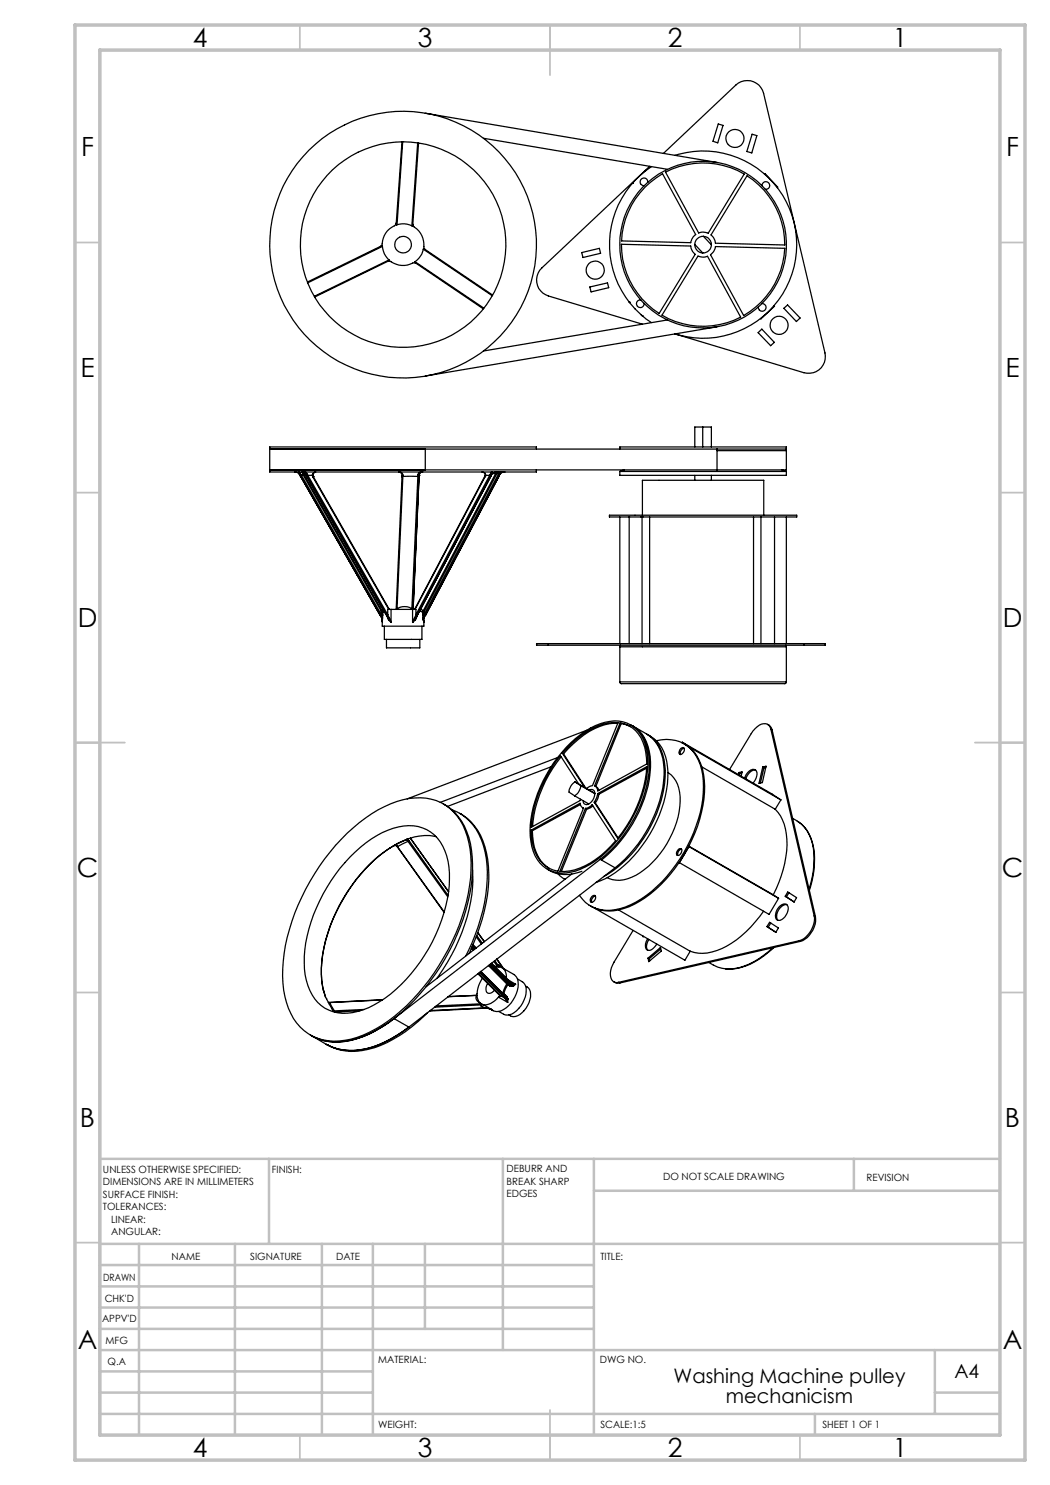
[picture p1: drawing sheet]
<svg xmlns="http://www.w3.org/2000/svg" width="210mm" height="297mm" viewBox="0 0 210 297" stroke-linecap="round" stroke-linejoin="round" font-family="sans-serif">
<g fill="none" stroke="#c0c0c0" stroke-width=".35">
<path d="M60 5v5M110 5v10M160 5v5M15 48.5h5M200 48.5h5M15 98.5h5M200 98.5h5M15 148.5h10M195 148.5h10M15 198.5h5M200 198.5h5M15 248.5h5"/>
<path d="M200 248.5h5M60 287v5M110 282v10M160 287v5"/>
</g>
<g fill="none" stroke="#c0c0c0" stroke-width=".5">
<path d="M53.8 231.8v17M100.6 231.8v38.2M118.8 231.8v55.2M118.8 238.2h81.2M170.8 231.8v6.4M200 231.8h-180v55.2M20 248.8h180M20 257.3h98.8M20 253h98.8M27.8 248.8v38.2M47 248.8v38.2M64.4 248.8v38.2"/>
<path d="M74.6 248.8v38.2M85 248.8v17M20 265.8h98.8M20 261.5h98.8M20 278.5h54.6M20 274.3h54.6M20 270h180M187 278.5h13M187 270v12.8M20 282.8h180M163 282.8v4.2"/>
</g>
<path d="M15 5h190v287h-190zM20 10h180v277h-180z" fill="none" stroke="#c0c0c0" stroke-width=".7"/>
<g fill="none" stroke="#000" stroke-width=".25">
<path d="M80.4 28.4l-1.2 16.4 .1 .2 .1-.1M80.5 28.4l-1.1 16.5M83.5 28.6l-1.1 16.6M83.7 28.6l-1.2 16.6h-.1M85.1 22.6l58.3 9.9M96.7 27.7l36.8 6.2M126.5 36.7h.1M126.6 36.5l-.1 .2M129 37.5l1.1-1 2.4-1.8 6.6 12.2a2.66 2.66 0 0 0-1 1.6l-13.8-.3a16.4 16.4 0 0 1 4.7-10.7zM129.2 34.1h.1M129.2 34.1l-.2 .2M129.5 36.5a.77 .77 0 0 0-.7-.9 .77 .77 0 0 0-.8 .8 .77 .77 0 0 0 .8 .7"/>
<path d="M129.9 33.3l-21.5 20.3a3.3 3.3 0 0 0 1.3 5.6l18.8 5.6M130.3 33.3a18.7 18.7 0 0 0 0 31.2M132.7 30.7l14.5-13.7a3.3 3.3 0 0 1 5.5 1.7l12.3 51.9a3.3 3.3 0 0 1-4.2 3.9l-25.8-7.7a18.7 18.7 0 0 0 24.3-17.9 18.7 18.7 0 0 0-24.3-17.8M133.1 34.4a16.3 16.3 0 0 1 15.7 .4l-7.2 11.8a2.44 2.44 0 0 0-1.9 0zM143.7 24.8l.9 .3-1.1 3.5-.9-.3zM149.4 35.2a16.3 16.3 0 0 1 7.6 13.8l-13.9-.4a2.52 2.52 0 0 0-.9-1.6zM150.4 26.8l1 .3-1 3.5-1-.3zM152.4 37.1a.77 .77 0 0 1 .8-.8 .77 .77 0 0 1 .7 .8 .77 .77 0 0 1-.8 .7M152.9 34.8l.1-.1 2.5 2.7v.1M76.5 49.3l.4 1.5 .9 1.2M76.5 49.3l-.2-.1-14.8 7.2M76.5 49.3l-15 7.3"/>
<path d="M77.5 52.3l.4-.1a4.7 4.7 0 0 0 5 .4l.3 .1M77.8 52v.2l-14.9 7.2M77.8 52l-14.9 7.3M79.2 44.6l-.1 .4a4.7 4.7 0 0 0-2.8 4.1l-.2 .2M79.4 44.9l1.5-.1 1.5 .4M82.6 44.8l.1 .5a4.7 4.7 0 0 1 2.1 4.3l.3 .3M83 52.3v.2l13.7 9.3M83 52.3l13.8 9.3M84.7 49.8a4.2 4.2 0 0 1-1.7 2.5M84.7 49.8h.1l13.7 9.2M84.7 49.8l13.8 9.4M116.3 50.5l3.6-.8 .2 1-3.5 .8z"/>
<path d="M118 57.4l3.5-.8 .2 .9-3.5 .9zM124.3 48.9l13.8 .3a2.52 2.52 0 0 0 .9 1.7l-7.2 11.8a16.3 16.3 0 0 1-7.5-13.8zM139 48.9a1.67 1.67 0 0 0 1.5 1.7M139 48.9a1.69 1.69 0 0 1 1.7-1.6l1.6 1.7M139 48.9l1.5 1.7M139.6 51.2a2.44 2.44 0 0 0 1.9 .1l6.6 12.1a16.3 16.3 0 0 1-15.7-.4zM140.7 47.3a1.68 1.68 0 0 1 1.6 1.7M142.3 49a1.69 1.69 0 0 1-1.8 1.6M143.1 49.3l13.9 .4a16.4 16.4 0 0 1-8.3 13.4l-6.6-12.2a2.3 2.3 0 0 0 1-1.6zM125.8 60.4h.1M125.8 60.4l.1 .1M128.2 60a.77 .77 0 0 0-.9 .7 .77 .77 0 0 0 .8 .8 .77 .77 0 0 0 .7-.8"/>
<path d="M128.2 62.9l.2 .2M128.4 63.1h.1M133.5 64l-36.8 6.2M143.4 65.4l-58.3 9.8M151.6 66.5l.8-.7 2.5 2.7-.8 .6zM152.4 60.7a.77 .77 0 0 1 .8 .8 .77 .77 0 0 1-.8 .7 .77 .77 0 0 1-.7-.8M154.8 61.1l.1 .1-2.8 2.5M156.8 61.7l.7-.7 2.5 2.6-.7 .7zM53.9 94h31.2zM53.9 89.8h31.2zM58.9 94.4h.4l.4 .3M59.7 94.7l.3 .4"/>
<path d="M59.7 94.7h.2M59.9 94.7l-.2-.3 .4 .3M59.9 94.7h.2M59.9 94.7l.2 .4h.2M60 95.1h.1M60 95.1l16.3 28.4M60.1 94.7l.2 .4M60.3 95.1h.4M60.3 95.1l16 27.9M60.6 94.4l.3 .1 .2 .2M60.6 94.7l-.2-.3 .3 .3M60.6 94.7l.1 .4"/>
<path d="M60.6 94.7h.1M60.7 95.1l15.5 27.1M60.7 94.7l.2 .3M60.7 94.7h.5M60.9 95l-.2 .1M60.9 95l15.5 27.1M61 94.7h.1M61 94.7l16.6 28.8M61.1 94.7l16.5 28.8M61.2 94.7l-.2-.3 .3 .3M61.2 94.7h.1M61.2 94.7l.1 .4h.3"/>
<path d="M61.3 94.7l.3 .4M61.6 95.1h.9M61.6 95.1l15.9 27.8M62.5 95.1l.1 .3M62.5 95v.1M62.5 95l.2 .3M62.6 95.4l15.2 26.5M62.7 95.3h.1M62.7 95.3l-.1 .1M62.7 95.3l15.2 26.6M63 94.4l-.5 .6M63.1 94.4a.73 .73 0 0 0-.6 .7"/>
<path d="M79.7 94.4l.6 .2 .1 .5M79.9 94.4l.5 .2 .2 .4M80.4 95.4l-1.1 26.5 .1-.2M80.4 95.1v.3M80.6 95.3h3M80.6 95v.3M80.6 95l-.2 .1M80.6 95.3l-.2 .1M80.6 95.3l-1.2 26.4M83.6 95.3l.1 .1M83.6 95v.3M83.6 95l.1 .1"/>
<path d="M83.6 95.3l-1.2 26.4M83.7 95.1v.3M83.7 95.1h.1M83.7 95.4l-1.2 26.5M83.8 95.1h.1M83.8 95.1l-1.2 26.8M84.2 94.4l-.5 .3-.1 .3M84.4 94.4l-.5 .2-.2 .5M84.6 94.4a.73 .73 0 0 0-.8 .7M85.1 89.8v4.2M85.1 94h58.3M85.1 89.8h58.3"/>
<path d="M96.4 94.4l.5 .2 .2 .5M96.8 94.5l.3 .5M96.9 95.3h.1M96.9 95.3l.1 .1M96.9 95.3l-14 26.6M97 95.4l-14 26.5M97 95l-.1 .3M97.1 95.1l-.1 .3M97.1 95.1h.8M97.9 95.1h.2M97.9 95.1l-14.7 27.8M98.1 94.7l-.2 .4"/>
<path d="M98.1 94.7l.3-.3-.1 .3M98.1 94.7h.2M98.1 95.1l-14.7 27.9M98.2 95.1l-15 28.4M98.3 94.7l-.2 .4M98.3 94.7h.8M99.1 94.7l.2 .1M99.1 94.7l-14.4 27.4M99.3 94.8l-14.4 27.4M99.4 94.4a1.19 1.19 0 0 0-1.2 .7M99.7 94.5l-.4 .3M99.7 94.5l-.2-.1-.4 .3"/>
<path d="M99.7 94.5h.1M99.7 94.4l.1 .1M99.8 94.6l.2 .1M99.8 94.6l-15 28.4M99.8 94.5v.1M99.8 94.5l.7-.1-.3 .1-.2 .2M99.8 95.1h.1M99.8 95.1l-14.7 27.9M99.9 95.1l-14.8 27.9M100 94.7h.1M100 94.7l-15.2 28.8M100.1 94.7l-.3 .4"/>
<path d="M101 94.4h-.4l-.5 .3M107.3 89.8v-.4h-53.4v5h53.4v-.4M124 89.8v-.4h33.3v4.6h-13.9M124 94.3h33.3M124 94.3v.8h33.3v-.8M124.8 94l-.8 .3M139 95.1v1M140.5 85.4h1.8v4M140.5 85.4h-1.5v4M140.5 85.4v4M142.3 95.1v1M143.4 89.8h13.9"/>
<path d="M143.4 90.1h13.9M143.4 89.8v4.2M156.4 94l.9 .3M124 103.4v25.3M125.8 103.4h2.6M125.8 103.4h-3.9v-.4h37.4v.4h-4.4M125.8 103.4v25.3M128.4 103.4h26.5M128.4 103.4h.1M128.4 103.4v25.3M128.5 103v-6.9h24.3v6.9M129.9 103.4v25.3"/>
<path d="M150.7 103.4v25.3M152.2 103.4v25.3M154.9 103.4v25.3M157.3 103.4v25.3M76 123l.3 .6M76 123h.1M76.2 122.2l.1 .3M76.3 123l.1 .5M76.3 122.5h.3M76.3 123h.3M76.3 122.5v.5M76.3 123.5v.1"/>
<path d="M76.3 123.5l.2 .5M76.3 123.6l.1 .8M76.4 123.5h-.1M76.4 122.1l-.2 .1M76.4 122.1l.2 .4M76.4 123.5l.1 .1M76.4 123.5l.1 .5M76.5 124l-.1 1.2h8.4v-1.2M76.5 123.6v.4M76.6 123l-.1 .6M76.6 122.5v.5M76.7 122l-.3 .1"/>
<path d="M76.9 125.2v2.7h7.5v-2.7M76.9 122.3l-.3 .2M77.3 127.9v1.7h6.7v-1.7M77.5 123.4v.2M77.5 122.9l-.2 .1 .4 .6M77.5 123.6l.3 .4M77.5 122.9l.4 .6M77.5 123.5l.1 .1M77.6 123.5l.1 .1M77.6 123.5l.2 .5M77.6 123.5l-.1 .1M77.7 123.6l.5 .9"/>
<path d="M77.8 124l.4 .5M77.9 123.5l.3 1M77.9 123.5l-.2 .1M78.2 121.9h4.3M78.2 121.9h-.7v1M78.2 121.9v2.6M79.4 121.7a2.8 2.8 0 0 1 3 0M82.4 121.7l.1 .2M82.5 121.9h.7v1M82.5 121.9v2.6M82.9 123.5l-.4 1M82.9 123.5l.1 .1"/>
<path d="M83 124l-.5 .5M83 123.6l-.5 .9M83.2 122.9l.2 .1M83.2 122.9l-.3 .6M83.2 123.5l-.2 .1M83.2 123.5l-.2 .5M83.2 123.5l.1 .1M83.2 123.5h.1M83.3 123.6l-.3 .4M83.4 123.3l-.1 .3M83.4 123l-.4 .6M83.9 122.3h.4l.2 .2"/>
<path d="M84.1 121.9l.6 .2M84.5 123l.1 .6M84.5 122.5h.3M84.5 123h.3M84.5 122.5v.5M84.6 123.6l.1 .4M84.7 122.1l.2 .1M84.7 122.1l-.2 .4M84.7 123.5h.1M84.7 123.5l-.1 .1M84.7 123.5v.5M84.8 123l-.1 .5"/>
<path d="M84.8 123.5v.1M84.8 123.5l-.1 .5M84.8 122.5v.5M84.8 123.6v.9l-.1-.5M84.9 122.2l-.1 .3M85.1 123l-.3 .6M109.7 128.7h-2.4v.3h2.4M109.7 128.7v.3M109.7 129h51.1M109.7 128.7h51.1M124 136.4l.2 .3h32.8l.3-.3M124 136.4h33.3"/>
<path d="M124 129.4h33.3M124 129.4v7M124.1 129l-.1 .4M157.1 129l.2 .4M157.3 129.4v7M160.8 128.7h4.3v.3h-4.3M160.8 128.7v.3M110.2 153.3l-20.7 8M111.5 151.5l-23.4 9M112.2 151.4a26.2 26.2 0 0 0-5.7 13.9M112.5 150.6a16.8 16.8 0 0 1 9.2-6l1.9-.1-5.1 12.6-.7 .2-.5 .4M112.5 150.6l4.4 6.9"/>
<path d="M112.5 150.6l.2 .2M112.7 150.8l4.5 6.8M114.2 148.5a14.2 14.2 0 0 1 8.7-4.3 6.1 6.1 0 0 1 6.2 4.8 18.4 18.4 0 0 1-1.3 11.7 24.9 24.9 0 0 1-10.8 12.7 7.9 7.9 0 0 1-7.8 .3 7.9 7.9 0 0 1-3.2-6.4 25.5 25.5 0 0 1 7.3-17.9zM114.9 159.2l2.9 1.6M115 156.4a2.48 2.48 0 0 0-1.2 2l1.1 .8M115 156.4l4 2.3M115 156.4l1.1 .7M115.7 156.8l-3.6-5.7a26 26 0 0 0-5.8 14.3l9.8-5.3v-.3M116.1 157.1a2.61 2.61 0 0 1-1.2 2.1M116.1 157.1l2.9 1.6M117.4 146l-35.9 13.8M117.8 158a.72 .72 0 0 1 .9 0 .72 .72 0 0 1 .3 .9 1.97 1.97 0 0 1-2 2l-.3-.4-.1-.3"/>
<path d="M119.1 157.2l.5 .5 .2 .4M119.6 158.7l9.7-5.4a25.5 25.5 0 0 1-5.8 14.4l-4.6-7.3M119.6 158.7l-.3 .9-.4 .8M119.6 158.7l.2 .2M119.8 158.9l-.2 .8-.5 .9M123.6 144.6a12.6 12.6 0 0 0-8.9 4.1l-2 2.1M124 144.6a6.1 6.1 0 0 1 4.9 4.8l.5 3.4-9.8 5.4a1.24 1.24 0 0 0-.7-1zM124 144.6l.2 .1M124.2 144.7l1.9 .6M124.2 144.7l-5 12.6M126.1 145a6.9 6.9 0 0 1 3.8 5.3 21.6 21.6 0 0 1-3.4 14.4 26 26 0 0 1-6.2 7.3M129.3 153.6l-9.5 5.3"/>
<path d="M129.5 146.9a7.5 7.5 0 0 1 3.5 6.1 23.7 23.7 0 0 1-5 15.8 22.5 22.5 0 0 1-7.3 6.5M129.6 147a7.3 7.3 0 0 1 3.9 6.3 23.5 23.5 0 0 1-5 15.7 19.6 19.6 0 0 1-9.3 7.5M131.3 148.1a7.1 7.1 0 0 1 9 5.8 21.4 21.4 0 0 1-1.6 12.7 29.7 29.7 0 0 1-10.4 13.2 11 11 0 0 1-8.9 1.9 6.2 6.2 0 0 1-3.5-2.6M133.6 154.5a5.7 5.7 0 0 1 2.4 4.8 18.9 18.9 0 0 1-8.8 15.7 5.9 5.9 0 0 1-5.7 .5M136.1 149.7l.6-.2a.88 .88 0 0 1-.7 1.3 .74 .74 0 0 1 .1-1.1zM136.5 148.4l1.8 1.2M136.5 148.4l-.1 .2M136.5 148.4l17.9 10.4 1.8 1.2M136.8 148.8l1.4 1M136.8 149.6l-.4 .3a.92 .92 0 0 0-.3 1M138.2 149.8a10.2 10.2 0 0 1 2.7 7.5 26.6 26.6 0 0 1-3.1 12M138.3 149.6l-.1 .2"/>
<path d="M138.3 149.6l17.9 10.4M140.4 153.4l14.6 8.5M147.7 154.5l.7-.1-.2 .9M147.7 154.5v.4M147.7 154.5l.3 .2M148 154.7l-.1 .4M148.4 154.5l-.4 .2M148.9 155.6a1.91 1.91 0 0 1 2.2-1.7 1.81 1.81 0 0 1-.4 2.6l-.1 .1M151.1 154a2.13 2.13 0 0 0-1.9 1.8M152.5 153.4l.7-.2-.7 3.3-.7 .2zM152.5 153.4l.3 .2M152.8 153.6l-.7 3"/>
<path d="M153.2 153.5l-.4 .1M153.5 144.9a1.59 1.59 0 0 1 .9 1M154.2 145.8a1.51 1.51 0 0 0-1.2-1.1 1.51 1.51 0 0 0-1.6 .6l-1.2 1.4-4.3 7.2M154.2 145.8l8.6 37.4M154.2 145.8l.2 .1M154.4 145.9l8.7 37.4M156.2 160l-1.2 1.9M69.4 166.6a24.3 24.3 0 0 1 12.4-6.9 9.9 9.9 0 0 1 11.7 7.6 27.6 27.6 0 0 1-1.1 16.2 42.1 42.1 0 0 1-16 21.6 16.7 16.7 0 0 1-10.9 3 9.6 9.6 0 0 1-7.8-6.5 24.2 24.2 0 0 1-.3-14.1 45 45 0 0 1 12-20.9zM70 171.4a19.1 19.1 0 0 1 10.8-6.2 7.6 7.6 0 0 1 8.5 5.9 21.4 21.4 0 0 1-1 13 32.3 32.3 0 0 1-12.4 16.2 10.9 10.9 0 0 1-10.1 1.7 8.1 8.1 0 0 1-4.5-5.9 24.3 24.3 0 0 1 2.6-15.9l2.3-4.1a29.2 29.2 0 0 1 3.8-4.7zM78.1 169.5a32.8 32.8 0 0 0-13.8 24.1 16.9 16.9 0 0 0 .4 4.5M78.1 169.5l-.1 .1M79.2 169.1l.2 .2"/>
<path d="M79.3 169.2l-.5-.1 .5 .1M79.3 169.2h.1M79.3 169.2l.2 .1M79.4 169.3h.1M79.4 169.3l9.4 13.2M79.5 169.3l9.4 13.1M81.3 167.9l.2 .2M81.5 168.1l.1 .2M81.5 167.8l-3.3 1.7M81.5 167.8h.1M81.5 167.8l.1 .1M81.6 167.9l.2 .2"/>
<path d="M81.6 168.3l-2.1 1M81.6 167.9l-.1 .2M81.6 167.8v.1M81.6 168.3l8 11.1M81.8 168.1l-.2 .2M81.8 168.1l7.8 11M82.1 167.6l7.6 10.7-7.6-10.7M87.2 167.3a12.2 12.2 0 0 0-9.8 2.7 32.5 32.5 0 0 0-13.1 23.6 11.8 11.8 0 0 0 1.3 6.7l.9 1.5M88.7 160.8a11.3 11.3 0 0 1 5.4 7.9 31.1 31.1 0 0 1-2.7 18.2 41.1 41.1 0 0 1-14.7 18.3 17.3 17.3 0 0 1-10.9 3.1 9.4 9.4 0 0 1-3.5-1.2M90.4 162a10.2 10.2 0 0 1 6.3 7.2 27.6 27.6 0 0 1-1.1 16.2l-1.2 3.3-1.2 2.5M91.9 162.7a11.1 11.1 0 0 1 5.4 7.9 30.7 30.7 0 0 1-2.6 18.2l-.9 1.9M94.5 174a33.2 33.2 0 0 1-5.9 19.8l-1.2 1.8"/>
<path d="M106.3 166l9.7-5.3a1.07 1.07 0 0 0 .7 .9l-5.1 12.6a6.4 6.4 0 0 1-5.2-5.9zM106.3 166l.2 .2M106.5 166.2a8.5 8.5 0 0 0 3.2 7.4M109.5 173.8a7.2 7.2 0 0 0 6.9 .5M111.6 174.8l1.4 1.1M114.4 174.8l-29.2 22.5M116.1 160.9l-9.6 5.3M116.6 161.6h.1M117.1 161.7l.5-.1 .8-.7 4.7 7.3a16.8 16.8 0 0 1-9.2 6l-1.9 .1zM117.1 161.7l.2 .1M117.3 161.8l-5 12.5M118.4 179.3l.6-.2a.88 .88 0 0 1-.8 1.3 .8 .8 0 0 1 .2-1.1z"/>
<path d="M118.6 161.2l-.6 .4-.7 .2M118.9 160.4l.2 .2M119.1 179.2l-.5 .2a1.02 1.02 0 0 0-.3 1.1M119.1 160.6l4.5 7M120.1 171.9a26.6 26.6 0 0 0 9.8-18.6 9.1 9.1 0 0 0-3-7.8l-.5-.4a11.3 11.3 0 0 1 4.7 3.2 10.7 10.7 0 0 1 1.6 7.9 26.8 26.8 0 0 1-9.7 17.4M120.1 171.9l2.9 1.7M120.1 171.9l-41.3 31.8M123 173.6l-41.2 31.8M135.6 169.9l.3-.1h.3a.86 .86 0 0 1-.8 1.3 .8 .8 0 0 1 .2-1.2zM135.8 172.5a24.1 24.1 0 0 1-10 8.9 8.9 8.9 0 0 1-6.7 .3M135.8 172.5h.1M135.9 172.5l17.9 10.4 1.9-3.2"/>
<path d="M136.3 169.8a1.01 1.01 0 0 0-.7 1.3M137.8 169.3l-2 3.2M137.8 169.3h.1M137.8 169.2l16.9 9.8M137.8 169.3l-1.9 3.2M137.8 169.3l17.9 10.4M154.7 179l1 .7M155 161.9a9.6 9.6 0 0 1 2.4 7.1 24 24 0 0 1-2.7 10M157.1 179.2l.2 .2M157.3 179.4l1.5 1M157.6 178.4l1.7 1.1-.5 .9-1.7-1.2zM157.8 178.5l-.5 .9"/>
<path d="M158.5 163.7a7.5 7.5 0 0 1 4.3 6.9 19.1 19.1 0 0 1-1 7.3M159.6 164.3a7.9 7.9 0 0 1 3.3 6.3v1.1a19.1 19.1 0 0 1-1 6.4M64.7 198l.4 1.5M76.5 200l-10.6 .5M94.3 189.7l.4 .3M94.4 189.5l.4 .4M94.4 189.3l.5 .5M94.5 189.1l.6 .6M94.5 189.1l.7 .5M94.6 188.9l.7 .7M95.3 187.4l1 1.4M95.3 199.1a.99 .99 0 0 0 .4 1.3l.5 .4"/>
<path d="M95.3 199.1h.1a2.48 2.48 0 0 0 .8 1.6M95.3 199.1l-5.7 .3M95.4 187.1l1 1.5M95.4 199.1l-5.8 .2M95.6 186.5l1.3 1.8M95.6 186.5l1.2 1.8M95.6 194.7l4.4 4.4zM95.8 194.5l5.1 5.1M96 194.4l5.1 5.1M96.1 194.3l5.3 5.3M96.2 194.3l5.2 5.2M96.5 195.6a8.8 8.8 0 0 0-1.2 3.5"/>
<path d="M97.5 196.7a1.48 1.48 0 0 0 0 1.9 1.18 1.18 0 0 0 1.4-.6M97.7 193.1l3.7 3.7M97.9 193l3.7 3.7M98 192.9l4.1 4.1M98.1 192.8l4.3 4.3M98.2 192.7l4.1 4.1M98.3 192.6l4 4.2M98.8 192.3l.7 1M98.9 193.2l.6 .1M99 192.1l.7 1.1M99.3 191.8l1.2 1.7M99.4 191.8l1.1 1.7"/>
<path d="M99.5 193.3l.2 .1M99.7 193.4h-.6M99.7 199.4a3.4 3.4 0 0 1-3 1.5M99.7 199.4l1.8 1.1M99.7 193.2v.2M99.7 193l.1 .3a1.89 1.89 0 0 1 1.5 2.3M99.7 193l.8 .5M99.7 193v.2M100 199.1l.2 .1M100.2 199.2l-.5 .2M100.2 199.2l.7 .4M100.4 193.6l2.4 1.3a3.1 3.1 0 0 1 .5 3.9 5.6 5.6 0 0 1-3.5 3.5 2.06 2.06 0 0 1-1.7-.5"/>
<path d="M100.5 193.5l.3 .2M100.7 198.8h.1M100.8 198.8l.3 .2M100.8 198.8v.1M100.9 199.6l.2 .3M101.1 199l.3 .4M101.1 199v.2M101.1 199.5l.2 .3M101.1 199.5l-.2 .1M101.1 199.9l.4 .6M101.3 199.8l-.2 .1M101.3 199.8l.2 .7"/>
<path d="M101.4 199.6l-.1 .2M101.4 199.5v.1M101.4 196.8l.2 .2M101.4 199.6l.2 .2M101.4 199.5l.2 .3M101.4 196.8l-.9 1.8M101.4 199.4v.1M101.4 199.4l.2 .4M101.6 196.7l.1 .1M101.6 196.7l-.2 .1M101.6 197l-.5 .8-.3 1M101.6 197l.3 .2"/>
<path d="M101.6 199.8l-.1 .7M101.7 196l1.4 .8M101.7 196.8l-.1 .2M101.7 196.8l.4 .2M101.9 197.2l.5 .1M102.1 197l.3 .1M102.1 197l-.2 .2M102.3 196.8l.3 .1M102.3 196.7h.2M102.4 197.1v.2M102.4 197.1l.3 .1M102.4 197.1h.1"/>
<path d="M102.5 196.7l.6 .1M102.5 196.7l.1 .2M102.6 196.9l-.2 .2M102.7 197.2l-.3 .1M103.1 196.8l-.4 .4M103.1 196.8l-.5 .1M103.5 195.8a2.4 2.4 0 0 1 1.7 3 5.5 5.5 0 0 1-3.3 4.1 2.24 2.24 0 0 1-2.2-.6M105.1 197.2a1.82 1.82 0 0 1 1 2.2 4.9 4.9 0 0 1-3.1 3.9 1.43 1.43 0 0 1-1.2-.3M118.1 181.2l.8 .4M118.9 181.6l.2 .1M119.1 181.7l17.9 10.3 1-1.8M119.1 181.7h.1"/>
<path d="M122.8 196.4a1.22 1.22 0 0 0 1.2 .2M123.7 182l14.3 8.2M123.8 196.5l.2 .1M126.6 186.1l-3.8 6.3a3.1 3.1 0 0 0-.2 3.9l.7 .2h.5M128.6 187.2l.1 .1M129.5 187.8v.1a1.66 1.66 0 0 0-.1 2.1 1.5 1.5 0 0 0 1.8-1l.1-.2M129.6 191.6l2.5-2.1 .2 .7-2.5 2.1zM129.6 191.6l.2 .2M129.8 187.9l-.3 .5a1.51 1.51 0 0 0 .1 1.7M129.8 191.8l.1 .4M132.2 189.8l-2.4 2M152.7 182.2a20.7 20.7 0 0 1-9.3 7.9 7.5 7.5 0 0 1-5.4 .1"/>
<path d="M153.4 185.3l.2 .2M153.6 185.5l1.6 .9M153.9 184.5l1.8 1.1-.5 .9-1.8-1.2zM154.2 184.6l-.6 .9M154.6 189.5a13.1 13.1 0 0 1-9.5 4.3l-1.6-.4-1.7-.9M154.8 189.5a14.5 14.5 0 0 1-8.4 4.3h-1.2M155.8 181.5a1.08 1.08 0 0 1 1.7-.4 2.37 2.37 0 0 1-1.8 3 1.21 1.21 0 0 1-.4-1.8zM157.4 180.9a2.23 2.23 0 0 0-1.8 3.1M159.9 188.1l-36.1 8.4M159.9 188.1l.2 .2M160.1 188.3l-36.1 8.3M162.8 183.2a4.8 4.8 0 0 1-2.9 4.9"/>
<path d="M162.8 183.2l.3 .1M163.1 183.3a4.8 4.8 0 0 1-3 5M62.1 207l.2 .1M62.3 207.1l3 1.8M65.7 200.5h.2M65.9 200.5l1 1.7M66.5 201.8v.2M66.5 202l.5 .4M66.7 202.2h.2M72 202.1l-5.1 .3v-.2M72.8 201.9l-5.9 .3M78.8 203.7a20 20 0 0 1-11.1 4.7 9.2 9.2 0 0 1-5.4-1.3"/>
<path d="M78.8 203.7l3 1.7M81.8 205.4a20.7 20.7 0 0 1-11.1 4.7 10 10 0 0 1-5.4-1.2M81.8 205.4a19.5 19.5 0 0 1-11.9 4.7 10.2 10.2 0 0 1-4.6-1.2M85.5 202.5a26.1 26.1 0 0 1-11.8 7.4 10.9 10.9 0 0 1-8.4-1M96.2 201.2l.7 .4M96.2 200.8h.2l-.1 .2M96.2 200.8l-9 .4M96.3 201l-.1 .2M96.3 201l-9.4 .4M96.7 200.9l-.5 .3M96.7 200.9l1.8 1.1M96.8 201.6h.7"/>
<path d="M96.9 201.6l-11 .6M96.9 201.6h.6M96.9 201.6h.1M96.9 201.6l-10.9 .5M97.5 201.6l1 .4M97.5 201.6h.1M98.4 202h.1"/>
<circle cx="147" cy="27.7" r="1.81"/>
<circle cx="80.6" cy="48.9" r="20.6"/>
<circle cx="80.6" cy="48.9" r="1.67"/>
<circle cx="80.6" cy="48.9" r="26.7"/>
<circle cx="119" cy="54" r="1.81"/>
<circle cx="140.6" cy="48.9" r="16.7"/>
<circle cx="155.8" cy="65.1" r="1.81"/>
</g>
<g font-size="5.3">
<text x="38.5" y="9.5">4</text>
<text x="83.5" y="9.5">3</text>
<text x="133.6" y="9.5">2</text>
<text x="178.6" y="9.5">1</text>
<text x="16.2" y="31.3">F</text>
<text x="201.2" y="31.3">F</text>
<text x="16.1" y="75.5">E</text>
<text x="201.1" y="75.5">E</text>
<text x="15.5" y="125.5">D</text>
<text x="200.5" y="125.5">D</text>
<text x="15.4" y="175.5">C</text>
<text x="200.4" y="175.5">C</text>
<text x="16" y="225.5">B</text>
<text x="201" y="225.5">B</text>
<text x="15.5" y="269.8">A</text>
<text x="200.5" y="269.8">A</text>
<text x="38.5" y="291.5">4</text>
<text x="83.5" y="291.5">3</text>
<text x="133.6" y="291.5">2</text>
<text x="178.6" y="291.5">1</text>
</g>
<g font-size="4">
<text x="134.7" y="276.5">Washing Machine pulley</text>
<text x="145.2" y="280.5">mechanicism</text>
</g>
<text font-size="3.9" x="190.9" y="275.5">A4</text>
<g font-size="2">
<text x="20.6" y="234.6">UNLESS OTHERWISE SPECIFIED:</text>
<text x="20.6" y="237.1">DIMENSIONS ARE IN MILLIMETERS</text>
<text x="20.6" y="239.6">SURFACE FINISH:</text>
<text x="54.4" y="234.6">FINISH:</text>
<text x="101.3" y="234.5">DEBURR AND</text>
<text x="101.3" y="237">BREAK SHARP</text>
<text x="101.3" y="239.5">EDGES</text>
<text x="132.6" y="236">DO NOT SCALE DRAWING</text>
<text x="173.3" y="236.2">REVISION</text>
<text x="20.6" y="242.1">TOLERANCES:</text>
<text x="22.2" y="244.6">LINEAR:</text>
<text x="22.2" y="247.1">ANGULAR:</text>
<text x="34.3" y="252">NAME</text>
<text x="50" y="251.9">SIGNATURE</text>
<text x="67.2" y="251.9">DATE</text>
<text x="120.1" y="251.9">TITLE:</text>
<text x="20.6" y="256.1">DRAWN</text>
<text x="20.9" y="260.3">CHK'D</text>
<text x="20.4" y="264.4">APPV'D</text>
<text x="21.1" y="268.8">MFG</text>
<text x="21.5" y="273">Q.A</text>
<text x="75.6" y="272.5">MATERIAL:</text>
<text x="120" y="272.5">DWG NO.</text>
<text x="75.6" y="285.5">WEIGHT:</text>
<text x="120.1" y="285.6">SCALE:1:5</text>
<text x="164.5" y="285.6">SHEET 1 OF 1</text>
</g>
</svg>
